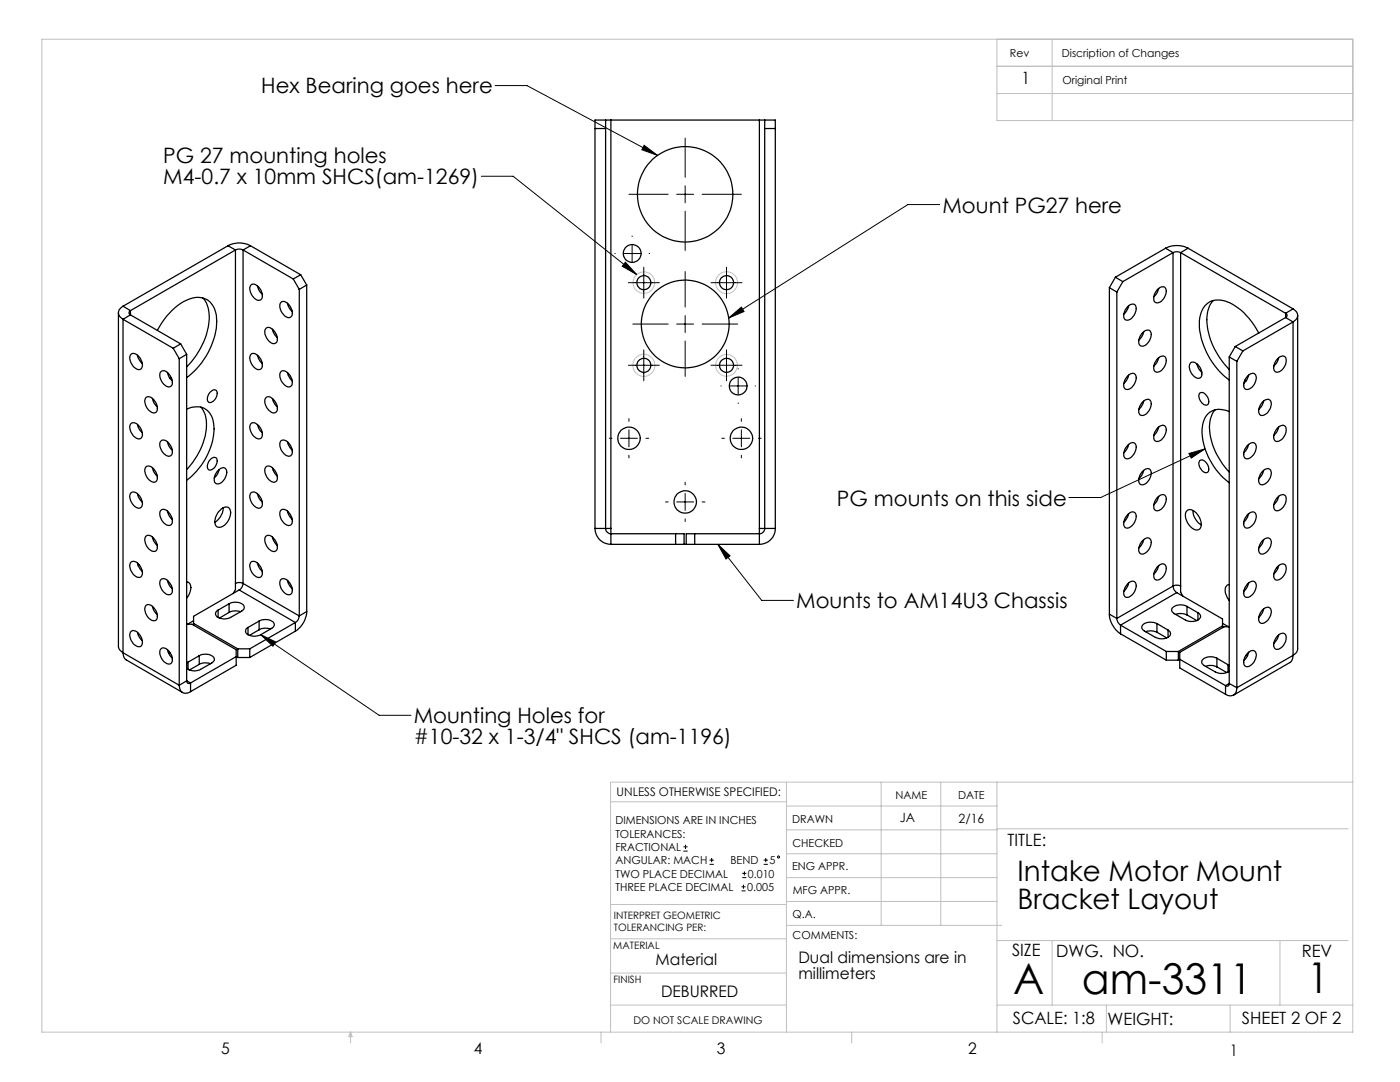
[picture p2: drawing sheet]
<svg xmlns="http://www.w3.org/2000/svg" width="279mm" height="216mm" viewBox="0 0 279 216" stroke-linecap="round" stroke-linejoin="round" font-family="sans-serif">
<g fill="none" stroke="#000" stroke-width=".2">
<path d="M98.8 17.1h6.4l26 13.9M96.1 35.2h6.3l24.7 19.6M125.5 38.8h7.9M128.6 29l2.6 2-3.1-1.1zM135 38.8h3.4M136.7 27.6v7.8M136.7 37.1v3.4M140.1 38.8h7.9M122.7 50.6h.1M124.5 50.6h3.3M124.8 52.3l2.3 2.5-2.9-1.7zM125.4 56.4h6.2"/>
<path d="M126.2 47.1v.1M126.2 48.9v3.4M126.2 54h.1M128.5 53.3v6.2M129.5 50.6h.1M136.7 42.2v7.8M136.7 54.2v7.1M141.9 56.4h6.2M145 53.3v6.2M187.5 40.8h-6.3l-35.8 22.7M125.4 72.9h6.2M126.3 64.7h7.1"/>
<path d="M128.5 69.8v6.2M135 64.7h3.4M136.7 63v3.4M136.7 68.1v7M140.1 64.7h7.1M141.9 72.9h6.2M143.9 77h.1M145 69.8v6.2M145.4 63.5l2.6-2.2 .5 .9zM145.6 77h3.4M147.3 73.6h.1M147.3 75.3v3.4"/>
<path d="M150.7 77h.1M121.6 87.5h.5M123.8 87.5h3.4M125.5 83.5v.6M125.5 85.8v3.3M125.5 90.8v.6M128.9 87.5h.6M136.7 96.2v.6M136.7 98.5v3.3M144 87.5h.6M146.3 87.5h3.3M147.3 80.4v.1"/>
<path d="M148 83.5v.6M148 85.8v3.3M148 90.8v.6M151.3 87.5h.6M237.3 90.5l3.2-.9-2.8 1.8zM240.5 89.6l-20.8 9.7h-6.4M132.8 100.2h.6M135 100.2h3.4M136.7 103.5v.6M140.1 100.2h.6M143.3 108.6l8.7 11.2h6.4M143.3 108.6l2.4 2.3-.8 .6z"/>
<path d="M52 126.6l23.7 16.1h6.3M52 126.6l3 1.5-.5 .8zM136.4 169.8h.8M136.4 169h.8M136.8 168.6v.8M141.6 172.5h.9M141.6 171.6h.9M142 171.2v.8M148 177.8h.8M148 177h.8M148.1 175.1h.8M148.1 174.3h.8"/>
<path d="M148.4 176.5v.8M148.6 173.9v.8M152.4 172.5h.8M152.4 171.6h.8M152.8 171.2v.8"/>
<circle cx="155.4" cy="171" r=".2"/>
</g>
<g fill="none" stroke="#c0c0c0" stroke-width=".2">
<path d="M8.4 7.8h261.6v198.2h-261.6zM199 7.8v16.3h71M199 13.2h71M199 18.7h71M210 7.8v16.3M121.8 160h35.2M157 156.1v49.9M175.9 156.1v28.5M187.7 156.1v28.5M199 156.1v49.9M270 156.1h-148.2v49.9M157 170.4h42"/>
<path d="M157 165.6h42M157 160.8h42M157 175.1h42M157 179.9h42M199 165.4h70.1M121.8 194.2h35.2M121.8 187.3h35.2M121.8 180.5h35.2M157 184.6h42.9M199 187.7h70.1M210 187.7v12.9M255.4 187.7v12.9"/>
<path d="M70 206v2.1M70 206l.3 .8h-.7zM119.9 206v2.1M121.8 200.6h35.2M170 206v2.1M199 200.6h71M220 206v2.1M220.8 200.6v5.4M245.5 200.6v5.4"/>
<circle cx="128.5" cy="56.4" r="2.15"/>
<circle cx="145" cy="56.4" r="2.19"/>
<circle cx="128.5" cy="72.9" r="2.2"/>
<circle cx="145" cy="72.9" r="2.17"/>
</g>
<path d="M145.4 63.5l2.6-2.2 .5 .9zM143.3 108.6l2.4 2.3-.8 .6zM128.6 29l2.6 2-3.1-1.1zM124.8 52.3l2.3 2.5-2.9-1.7zM52 126.6l3 1.5-.5 .8zM237.3 90.5l3.2-.9-2.8 1.8z" fill="#000"/>
<g fill="none" stroke="#000" stroke-width=".25">
<path d="M118.7 25.6h2.2M120.9 24h1M120.9 24h-2.2v81.4M120.9 24v81.4M121.9 24v84.6M121.9 24h29.7M151.6 24h1M151.6 24v84.6M152.6 24v81.4M152.6 25.6h2.1M152.6 24h2.1v81.4M40.5 59.4a6.9 6.9 0 0 1 .9 6.6 15.8 15.8 0 0 1-4.1 7.2"/>
<path d="M45.5 49a4.7 4.7 0 0 1 4.5 0M45.5 49l-20.9 12.1M45.5 49l1.5 .9M47 49.9a1.72 1.72 0 0 1 1.5 0M47 49.9l-21 12.1M47 49.9v67.8l-.5 .7M48.5 49.9v66.5M48.5 49.9l10 5.8M50 49l-1.5 .9M50 49l10 5.8M50.1 56.8a1.68 1.68 0 0 1 2.1 1.3 1.12 1.12 0 0 1-.6 1.8 2.38 2.38 0 0 1-1.6-2.9zM51.4 57l.2 .8 .8 .9"/>
<path d="M58.5 55.7l1.2 2M59.7 57.7v65.2M60 54.8l-1.5 .9M60 54.8l1.2 2.1M61.2 56.9l-1.5 .8M61.2 56.9v65.1M221.4 57.4l1.5 .9M221.4 57.4v65.2M222.6 55.3l1.5 .9M222.6 55.3l-1.2 2.1M222.9 58.3v65.1M224.1 56.2l-1.2 2.1"/>
<path d="M231.1 57.7a.9 .9 0 0 1 .9-.5 .9 .9 0 0 1 .7 .7 2.36 2.36 0 0 1-1.8 2.5 1.07 1.07 0 0 1-.5-1.6zM231.2 57.6l-.4 1-.5 .6M232.6 49.5a5 5 0 0 1 4.5 0M232.6 49.5l1.5 .9M232.6 49.5l-10 5.8M234.1 50.4a1.72 1.72 0 0 1 1.5 0M234.1 50.4v66.5M234.1 50.4l-10 5.8M235.6 50.4v67.7l.5 .9M235.6 50.4l21 12.1M237.1 49.5l21 12.1M237.1 49.5l-1.5 .9"/>
<path d="M242.1 60a6.9 6.9 0 0 0-.9 6.5 16.2 16.2 0 0 0 4.1 7.2M23.6 62.4v66.7l.2 .5 .8 .6M24.6 61.1a1.38 1.38 0 0 0-1 1.3 1.38 1.38 0 0 0 1 1.3M24.6 63.7v66.5M24.6 63.7l10 5.8M24.6 61.1l1.4 .9M26 62a.46 .46 0 0 0-.2 .4 .46 .46 0 0 0 .2 .4M26 62.8l-1.4 .9M26 62.8l10.1 5.8M26 62v.8M26.2 70.7a1.65 1.65 0 0 1 2 1.3 1.12 1.12 0 0 1-.5 1.8 2.46 2.46 0 0 1-1.7-3zM27.4 70.9l.4 .9 .6 .7"/>
<path d="M29 79.4a1.04 1.04 0 0 1 1.7 .4 1.91 1.91 0 0 1 .4 2.5 1.58 1.58 0 0 1-1.9-1.2l-.3-.9zM30.4 79.5l.3 .9 .7 .8M31.4 65.9a12.6 12.6 0 0 1 6.8-6.4 3.7 3.7 0 0 1 5 3.4 14.6 14.6 0 0 1-5.6 12.2l-.3 .2M32 74.3a1.01 1.01 0 0 1 1.7 .3 1.82 1.82 0 0 1 .3 2.5 1.54 1.54 0 0 1-1.8-1.2l-.3-.9zM33.4 74.3l.3 .9 .7 .8M34.2 75.4l-.3 .1M34.6 69.5l1.2 2.1M35.8 71.6v65.1M36.1 68.6l-1.5 .9M36.1 68.6l1.2 2.1M37.3 70.7l-1.5 .9M37.3 70.7v65.2"/>
<path d="M42 78.2a.71 .71 0 0 1 .8-.4 .71 .71 0 0 1 .6 .7 1.69 1.69 0 0 1-1.8 1.8 1.52 1.52 0 0 1 .4-2.1zM50.1 70.7a1.68 1.68 0 0 1 2.1 1.3 1.12 1.12 0 0 1-.6 1.8 2.38 2.38 0 0 1-1.6-3zM51.4 70.9l.4 1 .6 .6M53.1 79.3a1.68 1.68 0 0 1 2.1 1.3 1.11 1.11 0 0 1-.6 1.8 2.4 2.4 0 0 1-1.6-2.9zM53.1 65.5a1.68 1.68 0 0 1 2.1 1.3 1.11 1.11 0 0 1-.6 1.8 2.4 2.4 0 0 1-1.6-2.9zM54.4 65.7l.2 .7 .7 .9M54.4 79.5l.4 1 .5 .7M56.1 74.1a1.65 1.65 0 0 1 2 1.3 1.12 1.12 0 0 1-.5 1.8 2.28 2.28 0 0 1-1.5-3.1zM56.1 60.3a1.65 1.65 0 0 1 2 1.3 1.12 1.12 0 0 1-.5 1.8 2.28 2.28 0 0 1-1.5-3.1zM57.4 60.5l.2 .7 .7 1M57.4 74.3l.4 1.1 .5 .6M225.1 75a.88 .88 0 0 1 1.2-.5 .88 .88 0 0 1 .4 1.2 2.18 2.18 0 0 1-2 2 1.71 1.71 0 0 1 .2-2.5z"/>
<path d="M225.1 61.1a.88 .88 0 0 1 1.2-.4 .88 .88 0 0 1 .4 1.1 2.18 2.18 0 0 1-2 2.1 1.71 1.71 0 0 1 .2-2.5zM225.2 61l-.4 1.1-.5 .6M225.2 74.9l-.4 1-.5 .6M227.9 66.6a1.18 1.18 0 0 1 1.7-.5 2.26 2.26 0 0 1-1.7 3 1.04 1.04 0 0 1-.5-1.6zM228.2 66.2l-.4 1-.5 .7M231.1 71.5a.91 .91 0 0 1 .8-.5 .91 .91 0 0 1 .8 .6 2.37 2.37 0 0 1-1.8 2.7 1.07 1.07 0 0 1-.5-1.7zM231.2 71.4l-.4 1-.5 .7M237.6 72.4a1.68 1.68 0 0 1 2.1 1.3 1.12 1.12 0 0 1-.6 1.8 2.34 2.34 0 0 1-1.6-2.9zM238.9 72.6l.3 .9 .7 .8M239.4 78.5a.99 .99 0 0 1 1.5 .6 1.23 1.23 0 0 1 0 1.7 1.78 1.78 0 0 1-1.5-2.3zM245.3 71.2l1.5 .9M245.3 71.2v65.2"/>
<path d="M246.5 69.1l-1.2 2.1M246.5 69.1l1.5 .9M246.8 72.1v65.1M248 70l-1.2 2.1M248.4 75.9l.3 .1M248.9 75.1a.96 .96 0 0 1 .9-.6 .96 .96 0 0 1 .8 .5 2.31 2.31 0 0 1-1.9 2.7 1.23 1.23 0 0 1-.3-1.8zM249.2 74.9l-.4 1-.6 .6M251.2 66.5a12.5 12.5 0 0 0-6.8-6.5 3.7 3.7 0 0 0-5 3.4 14.3 14.3 0 0 0 4.5 11.2l1.4 1.2M255.2 71.4a.88 .88 0 0 1 1.2-.3 .88 .88 0 0 1 .2 1.3 1.96 1.96 0 0 1-2.1 1.8 2 2 0 0 1 .7-2.8zM255.2 71.4l-.4 1-.6 .7M256.6 62.5a.46 .46 0 0 1 .3 .4 .46 .46 0 0 1-.3 .5M256.6 63.4l1.5 .8"/>
<path d="M256.6 63.4l-10.1 5.7M256.6 62.5v.9M258.1 61.6a1.38 1.38 0 0 1 .9 1.3 1.38 1.38 0 0 1-.9 1.3M258.1 64.2v66.6M258.1 64.2l-10.1 5.8M258.1 61.6l-1.5 .9M259 62.9v66.7l-.2 .5-.7 .7M26 98.5a1.04 1.04 0 0 1 1.7 .3 1.91 1.91 0 0 1 .4 2.5 1.58 1.58 0 0 1-1.9-1.2l-.3-.9zM26.2 84.5a1.32 1.32 0 0 1 1.7 .7 1.84 1.84 0 0 1 .2 2.3 1.58 1.58 0 0 1-1.9-1.2l-.3-.9zM27.4 84.7l.4 .9 .6 .8M27.4 98.5l.4 .9 .6 .8M29.2 93.1a1.27 1.27 0 0 1 1.7 .7 1.79 1.79 0 0 1 .2 2.3 1.58 1.58 0 0 1-1.9-1.2l-.3-.9z"/>
<path d="M30.4 93.3l.3 .9 .7 .8M32 88.1a1.01 1.01 0 0 1 1.7 .3 1.82 1.82 0 0 1 .3 2.5 1.54 1.54 0 0 1-1.8-1.2l-.3-.9zM33.4 88.2l.3 .8 .7 .8M37.3 81.6a3.6 3.6 0 0 1 4.6 .9 8 8 0 0 1 0 7.1 13.6 13.6 0 0 1-4.6 6.2M40.1 81.2a6.2 6.2 0 0 1 .9 5.8 15.1 15.1 0 0 1-3.7 6.7M42 91.7a.71 .71 0 0 1 .8-.4 .71 .71 0 0 1 .6 .7 1.69 1.69 0 0 1-1.8 1.7 1.52 1.52 0 0 1 .4-2zM43.4 94.1a1.18 1.18 0 0 1 1.6-.5 2.26 2.26 0 0 1-1.6 3 1.07 1.07 0 0 1-.5-1.7zM43.7 93.7l-.4 1-.5 .7M50 98.5a1.04 1.04 0 0 1 1.6 .3 1.91 1.91 0 0 1 .4 2.5 1.55 1.55 0 0 1-1.9-1.2l-.3-.9zM50.1 84.5a1.68 1.68 0 0 1 2.1 1.3 1.12 1.12 0 0 1-.6 1.8 2.38 2.38 0 0 1-1.6-2.9zM51.4 84.7l.4 1 .6 .7M51.4 98.5l.4 1.1 .6 .6"/>
<path d="M53 93.3a1.01 1.01 0 0 1 1.6 .3 1.82 1.82 0 0 1 .4 2.5 1.54 1.54 0 0 1-1.9-1.2l-.3-.9zM54.4 93.3l.4 1.1 .5 .6M56.1 87.9a1.32 1.32 0 0 1 1.7 .8 2 2 0 0 1 .3 2.1 1.14 1.14 0 0 1-1.6-.5 2 2 0 0 1-.4-2.4zM57.4 88.2l.4 1 .5 .6M225.1 88.8a.88 .88 0 0 1 1.2-.5 .88 .88 0 0 1 .4 1.2 2.18 2.18 0 0 1-2 2 1.71 1.71 0 0 1 .2-2.5zM225.2 88.7l-.4 1-.5 .6M227.9 94.2a1.18 1.18 0 0 1 1.7-.5 2.26 2.26 0 0 1-1.7 3 1.04 1.04 0 0 1-.5-1.6zM227.9 80.4a1.18 1.18 0 0 1 1.7-.5 2.26 2.26 0 0 1-1.7 3 1.04 1.04 0 0 1-.5-1.6zM228.2 80l-.4 1.1-.5 .6M228.2 93.9l-.4 1-.5 .6M231.1 99.2a.91 .91 0 0 1 1.6-.1 2.34 2.34 0 0 1-1.8 2.8 1.07 1.07 0 0 1-.5-1.6zM231.1 85.3a.91 .91 0 0 1 1.6 0 2.34 2.34 0 0 1-1.8 2.8 1.07 1.07 0 0 1-.5-1.6z"/>
<path d="M231.2 85.2l-.4 1.1-.5 .6M231.2 99.1l-.4 1-.5 .6M239.4 92a.99 .99 0 0 1 1.5 .5 1.23 1.23 0 0 1 0 1.8 1.78 1.78 0 0 1-1.5-2.3zM242.5 81.8a6.3 6.3 0 0 0-.7 6.1 15.3 15.3 0 0 0 3.5 6.3M245.3 82.1a3.5 3.5 0 0 0-5 1.6 10.3 10.3 0 0 0 1.6 8.8 13.1 13.1 0 0 0 3.4 3.8M248.9 88.9a.97 .97 0 0 1 .9-.6 .97 .97 0 0 1 .8 .5 2.31 2.31 0 0 1-1.9 2.7 1.23 1.23 0 0 1-.3-1.8zM249.2 88.7l-.2 .7-.8 .9M251.9 94.1a.97 .97 0 0 1 .9-.6 .97 .97 0 0 1 .8 .5 2.37 2.37 0 0 1-1.9 2.7 1.26 1.26 0 0 1-.3-1.8zM251.9 80.3a.97 .97 0 0 1 .9-.6 .97 .97 0 0 1 .8 .5 2.37 2.37 0 0 1-1.9 2.7 1.26 1.26 0 0 1-.3-1.8zM252.2 80l-.4 1.1-.6 .6M252.2 93.9l-.2 .7-.8 .9M254.9 99.3a.97 .97 0 0 1 .9-.6 .97 .97 0 0 1 .8 .5 2.37 2.37 0 0 1-1.9 2.7 1.26 1.26 0 0 1-.3-1.8z"/>
<path d="M254.9 85.4a.97 .97 0 0 1 .9-.5 .97 .97 0 0 1 .8 .5 2.37 2.37 0 0 1-1.9 2.7 1.26 1.26 0 0 1-.3-1.8zM255.2 85.2l-.4 1.1-.6 .6M255.2 99l-.2 .8-.8 .9M26 112.3a1.04 1.04 0 0 1 1.7 .3 1.91 1.91 0 0 1 .4 2.5 2.06 2.06 0 0 1-2.2-2.1zM27.4 112.4l.2 .5 .8 1.1M27.8 112.7l-.2 .2M29 107.1a1.04 1.04 0 0 1 1.7 .3 1.91 1.91 0 0 1 .4 2.6 2.09 2.09 0 0 1-2.2-2.4zM30.4 107.2l.3 .9 .7 .7M32 115.7a1.01 1.01 0 0 1 1.7 .4 1.82 1.82 0 0 1 .3 2.5 2.08 2.08 0 0 1-2.1-2.4zM32 101.9a1.01 1.01 0 0 1 1.7 .3 1.82 1.82 0 0 1 .3 2.6 2.08 2.08 0 0 1-2.1-2.4zM33.4 102l.3 .9 .7 .7M33.4 115.8l.5 1.2 .5 .5"/>
<path d="M37.3 116.1a1.16 1.16 0 0 1 .7 1.8l-.3 .7-.4 .7M43.7 102a1.43 1.43 0 0 1 2-.6 2.54 2.54 0 0 1-.7 3.2 1.27 1.27 0 0 1-2 .2 2.88 2.88 0 0 1 .7-2.8zM44.5 101.3a3.5 3.5 0 0 1-1.6 2.9M47 116.4a1.72 1.72 0 0 1 1.5 0M47.7 117.7l-9.1 5.3v1.7M47.7 117.7l11.2 6.5M48.5 116.4a1.56 1.56 0 0 1-.8 1.3M48.5 116.4l11.2 6.5M50 112.3a1.04 1.04 0 0 1 1.6 .3 1.91 1.91 0 0 1 .4 2.5 1.55 1.55 0 0 1-1.9-1.2l-.3-.9zM51.4 112.4l.4 1 .6 .6M53 107.1a1.01 1.01 0 0 1 1.6 .3 1.82 1.82 0 0 1 .4 2.6 1.54 1.54 0 0 1-1.9-1.2l-.3-1zM54.4 107.2l.4 1 .5 .6"/>
<path d="M56.1 115.6a1.32 1.32 0 0 1 1.7 .7 2 2 0 0 1 .3 2.2 1.14 1.14 0 0 1-1.6-.5 2 2 0 0 1-.4-2.4zM56.1 101.8a1.32 1.32 0 0 1 1.7 .7 2 2 0 0 1 .3 2.1 1.14 1.14 0 0 1-1.6-.5 2 2 0 0 1-.4-2.3zM57.4 102l.4 1 .5 .6M57.4 115.8l.4 1 .5 .7M118.7 105.4a3.2 3.2 0 0 0 3.2 3.2M118.7 105.4h2.2M120.9 105.4a1.09 1.09 0 0 0 1 1.1h14.6v2.1M120.9 105.4h1M121.9 108.6h29.7M134.8 106.5v2.1M138.6 106.5v2.1M151.6 105.4h1"/>
<path d="M152.6 105.4a1.09 1.09 0 0 1-1 1.1h-14.7v2.1M152.6 105.4h2.1M154.7 105.4a3.2 3.2 0 0 1-3.1 3.2M225.1 116.5a.93 .93 0 0 1 1.3-.4 .93 .93 0 0 1 .3 1.3 2 2 0 0 1-2 1.8 1.71 1.71 0 0 1 .2-2.5zM225.1 102.6a.88 .88 0 0 1 1.2-.4 .88 .88 0 0 1 .4 1.1 2.18 2.18 0 0 1-2 2 1.71 1.71 0 0 1 .2-2.4zM225.2 102.5l-.2 .7-.7 1M225.2 116.3l-.2 .8-.7 .9M228.1 107.8a.88 .88 0 0 1 1.2-.4 .88 .88 0 0 1 .4 1.1 2.18 2.18 0 0 1-2 2 1.74 1.74 0 0 1 .2-2.4zM228.2 107.7l-.2 .7-.7 1M231.1 113a.91 .91 0 0 1 1.6-.1 2.34 2.34 0 0 1-1.8 2.8 1.07 1.07 0 0 1-.5-1.6zM231.2 112.9l-.2 .7-.7 .9M234.1 116.9a1.72 1.72 0 0 1 1.5 0"/>
<path d="M234.1 116.9a1.64 1.64 0 0 0 .7 1.4M234.1 116.9l-11.2 6.5M234.8 118.3l-11.2 6.4M234.8 118.3l9.2 5.2v1.7M236.9 102a1.3 1.3 0 0 1 1.9 .4 2.68 2.68 0 0 1 .6 3.2 1.51 1.51 0 0 1-1.9-.6 2.51 2.51 0 0 1-.6-3zM238.1 101.8a3.4 3.4 0 0 0 1.6 2.9M245.3 116.6a1.17 1.17 0 0 0-.8 1.7l.4 1 .4 .5M248.9 116.6a.97 .97 0 0 1 .9-.6 .97 .97 0 0 1 .8 .5 2.31 2.31 0 0 1-1.9 2.7 1.23 1.23 0 0 1-.3-1.8zM248.9 102.7a.97 .97 0 0 1 .9-.5 .97 .97 0 0 1 .8 .5 2.31 2.31 0 0 1-1.9 2.7 1.23 1.23 0 0 1-.3-1.8zM249.2 102.5l-.2 .7-.8 1M249.2 116.3l-.2 .8-.8 .9M251.9 107.9a.97 .97 0 0 1 .9-.6 .97 .97 0 0 1 .8 .5 2.37 2.37 0 0 1-1.9 2.8 1.26 1.26 0 0 1-.3-1.8z"/>
<path d="M252.2 107.7l-.2 .7-.8 1M254.8 113.2l.2 .3M254.9 113.1a.97 .97 0 0 1 .9-.6 .97 .97 0 0 1 .8 .5 2.37 2.37 0 0 1-1.9 2.7 1.26 1.26 0 0 1-.3-1.8zM255.2 112.9l-.2 .7-.8 .9M24.6 130.2l.2 1 .3 .4 11.3 6.6M24.6 130.2l11.2 6.5M26.2 126a1.32 1.32 0 0 1 1.7 .7 1.84 1.84 0 0 1 .2 2.3 2.06 2.06 0 0 1-2.2-2.1zM27.4 126.2l.2 .6 .8 1M29 120.9a1.04 1.04 0 0 1 1.7 .3 1.91 1.91 0 0 1 .4 2.6 2.09 2.09 0 0 1-2.2-2.4zM30.4 121l.3 .8 .7 .9M32 129.6a1.03 1.03 0 0 1 1.7 .3 1.86 1.86 0 0 1 .3 2.5 2.08 2.08 0 0 1-2.1-2.4zM33.4 129.6l.3 .9 .7 .8"/>
<path d="M33.9 130.2l-.3 .1M35.8 136.7a1.37 1.37 0 0 0 .6 1.5 1.37 1.37 0 0 0 1.6-.2M37.3 135.9a.47 .47 0 0 0 .2 .4 .47 .47 0 0 0 .5 0M37.3 135.9l-1.5 .8M37.3 135.9l.7 .4M37.3 124.6h1l8.8 5v3.2l-9.1 5.2M37.5 132.1l-.2 .2M37.5 132.1v1.5M38 136.3v1.7M38.6 123.9l-1.2 .7M38.6 124.4l8.8 5.1M39.8 130.8a2.37 2.37 0 0 1 3 .6v.4l-.5 .5-2.3 1.3a2.71 2.71 0 0 1-2.7-.2"/>
<path d="M39.8 130.8l-2.3 1.3M39.8 130.8v1.8M39.8 132.6l-2 1.1M42 132.4a2.76 2.76 0 0 0-2.2 .2M43.5 121.7v1.5M45.7 120.5a2.6 2.6 0 0 1 2.9 .3l.1 .6-.2 .3-2.5 1.5a2.53 2.53 0 0 1-2.9-.3l-.1-.6 .5-.6M45.7 120.5l-2.2 1.2M45.7 120.5v1.7M45.7 122.2l-1.9 1.1M47.4 131.2l-.3-.2-9.1 5.3M47.4 129.5h2.4M47.4 129.5v1.7"/>
<path d="M47.4 131.2h2.4M48 122.1l-1-.2-1.3 .3M49.5 125.2v1.4M49.8 129.5v1.7M51.7 123.9a2.53 2.53 0 0 1 2.9 .3l.2 .4-.3 .6-2.5 1.4a2.6 2.6 0 0 1-2.9-.3l-.1-.4 .1-.4 .4-.3M51.7 123.9l-2.2 1.3M51.7 123.9v1.8M51.7 125.7l-1.9 1.1M54 125.5l-1-.2-.7 .1-.6 .3M58.9 124.2l-9.1 5.3M58.9 124.2v1.7M58.9 125.9l-9.1 5.3"/>
<path d="M59.7 122.9a1.56 1.56 0 0 1-.8 1.3M61.2 122a4.9 4.9 0 0 1-2.3 3.9M61.2 122l-1.5 .9M221.4 122.6a5 5 0 0 0 2.2 3.9M221.4 122.6l1.5 .8M222.9 123.4a1.64 1.64 0 0 0 .7 1.3M223.6 126.5l9.2 5.2M223.6 124.7l9.2 5.3M223.6 124.7v1.8M228.6 126l1-.1 1.3 .3M230.9 124.4a2.47 2.47 0 0 0-3 .6v.4l.2 .3 2.5 1.5a2.35 2.35 0 0 0 3-.6l-.1-.6-.4-.3M230.9 124.4l2.2 1.3"/>
<path d="M230.9 124.4v1.8M230.9 126.2l1.9 1.1M232.8 130h2.4M232.8 130v1.7M232.8 131.7h2.4M233.1 125.7v1.5M234.6 122.6l1-.2 1.3 .3M235.2 131.7l.2-.1 9.2 5.2M235.2 130v1.7M236.9 121a2.46 2.46 0 0 0-3 .5v.4l.5 .5 2.2 1.3a2.37 2.37 0 0 0 3-.5l-.1-.6-.4-.3M236.9 121l2.2 1.3M236.9 121v1.7"/>
<path d="M236.9 122.7l1.9 1.1M239.1 122.3v1.4M240.6 133a2.93 2.93 0 0 1 2.3 .1M242.9 131.3a2.37 2.37 0 0 0-3 .6v.4l.4 .5 2.3 1.3a2.53 2.53 0 0 0 2.7-.2M242.9 131.3l2.2 1.3M242.9 131.3v1.8M242.9 133.1l1.9 1.1M244 124.4l1.2 .7M244 124.9l-8.8 5.1M244.6 136.8v1.7M245.1 132.6l.2 .2M245.1 132.6v1.5"/>
<path d="M245.3 136.4a.44 .44 0 0 1-.2 .5 .44 .44 0 0 1-.5-.1M245.3 136.4l1.5 .8M245.3 136.4l-.7 .4M245.3 125.1h-1l-8.9 5.1v3.1l9.2 5.2M246.8 137.2a1.37 1.37 0 0 1-.6 1.5 1.37 1.37 0 0 1-1.6-.2M248.7 130.7l.3 .1M248.9 130.4a.97 .97 0 0 1 .9-.6 .97 .97 0 0 1 .8 .5 2.31 2.31 0 0 1-1.9 2.7 1.23 1.23 0 0 1-.3-1.8zM249.2 130.1l-.2 .8-.8 .9M251.9 121.7a.97 .97 0 0 1 .9-.5 .97 .97 0 0 1 .8 .5 2.37 2.37 0 0 1-1.9 2.7 1.26 1.26 0 0 1-.3-1.8zM252.2 121.5l-.2 .7-.8 1M254.9 126.9a.97 .97 0 0 1 .9-.5 .97 .97 0 0 1 .8 .5 2.37 2.37 0 0 1-1.9 2.7 1.26 1.26 0 0 1-.3-1.8zM255.2 126.7l-.2 .7-.8 1"/>
<path d="M258.1 130.8l-.3 .9-.3 .5-11.3 6.5M258.1 130.8l-11.3 6.4"/>
<circle cx="136.7" cy="38.8" r="9.5"/>
<circle cx="126.2" cy="50.6" r="1.78"/>
<circle cx="128.5" cy="56.4" r="1.4"/>
<circle cx="145" cy="56.4" r="1.41"/>
<circle cx="128.5" cy="72.9" r="1.39"/>
<circle cx="136.8" cy="64.6" r="8.8"/>
<circle cx="145" cy="72.9" r="1.4"/>
<circle cx="147.3" cy="77" r="1.77"/>
<circle cx="125.5" cy="87.5" r="2.23"/>
<circle cx="148" cy="87.5" r="2.23"/>
<circle cx="136.8" cy="100.2" r="2.23"/>
</g>
<g font-size="8.5">
<text x="202.2" y="198.3">A</text>
<text x="215.9" y="198.3">am-3311</text>
<text x="260.9" y="198.1">1</text>
</g>
<g font-size="5.6">
<text x="203.1" y="175.8">Intake Motor Mount</text>
<text x="203.1" y="181.5">Bracket Layout</text>
</g>
<g font-size="4.2">
<text x="52.2" y="18.6">Hex Bearing goes here</text>
<text x="32.6" y="32.6">PG 27 mounting holes</text>
<text x="32.6" y="36.8">M4-0.7 x 10mm SHCS(am-1269)</text>
<text x="188.1" y="42.4">Mount PG27 here</text>
<text x="167" y="100.9">PG mounts on this side</text>
<text x="158.9" y="121.4">Mounts to AM14U3 Chassis</text>
<text x="82.6" y="144.3">Mounting Holes for</text>
<text x="82.6" y="148.5">#10-32 x 1-3/4&quot; SHCS (am-1196)</text>
</g>
<g font-size="3.4">
<text x="203.9" y="16.8">1</text>
<text x="201.1" y="168.8">TITLE:</text>
<text x="202" y="190.8">SIZE</text>
<text x="210.8" y="190.9">DWG. NO.</text>
<text x="259.8" y="191">REV</text>
<text x="202.1" y="204.4">SCALE: 1:8</text>
<text x="221" y="204.5">WEIGHT:</text>
<text x="247.8" y="204.4">SHEET 2 OF 2</text>
</g>
<g font-size="3.2">
<text x="130.8" y="192.5">Material</text>
<text x="159.3" y="192.2">Dual dimensions are in</text>
<text x="159.3" y="195.4">millimeters</text>
<text x="131.9" y="198.9">DEBURRED</text>
<text x="44.2" y="210.4">5</text>
<text x="94.6" y="210.3">4</text>
<text x="143.1" y="210.4">3</text>
<text x="193.2" y="210.3">2</text>
<text x="245.4" y="210.6">1</text>
</g>
<g font-size="2.5">
<text x="179.6" y="164.1">JA</text>
<text x="191.3" y="164.2">2/16</text>
</g>
<text font-size="2.4" x="123.1" y="158.9">UNLESS OTHERWISE SPECIFIED:</text>
<g font-size="2.2">
<text x="201.6" y="11.4">Rev</text>
<text x="211.9" y="11.4">Discription of Changes</text>
<text x="212" y="16.8">Original Print</text>
<text x="178.7" y="159.4">NAME</text>
<text x="191.2" y="159.4">DATE</text>
<text x="122.8" y="164.5">DIMENSIONS ARE IN INCHES</text>
<text x="122.8" y="167.1">TOLERANCES:</text>
<text x="158.1" y="164.2">DRAWN</text>
<text x="122.8" y="169.8">FRACTIONAL</text>
<text x="122.8" y="172.5">ANGULAR: MACH</text>
<text x="145.8" y="172.5">BEND</text>
<text x="153.5" y="172.5">5</text>
<text x="158.1" y="173.7">ENG APPR.</text>
<text x="158.2" y="169.1">CHECKED</text>
<text x="122.8" y="177.8">THREE PLACE DECIMAL</text>
<text x="122.8" y="175.1">TWO PLACE DECIMAL</text>
<text x="149.1" y="177.8">0.005</text>
<text x="149.3" y="175.1">0.010</text>
<text x="158.2" y="178.4">MFG APPR.</text>
<text x="158.2" y="183.2">Q.A.</text>
<text x="158.2" y="187.4">COMMENTS:</text>
</g>
<text font-size="2.1" x="126.4" y="204.3">DO NOT SCALE DRAWING</text>
<g font-size="2">
<text x="122.5" y="183.3">INTERPRET GEOMETRIC</text>
<text x="122.5" y="185.9">TOLERANCING PER:</text>
<text x="122.4" y="189.4">MATERIAL</text>
<text x="122.4" y="196.2">FINISH</text>
</g>
</svg>
